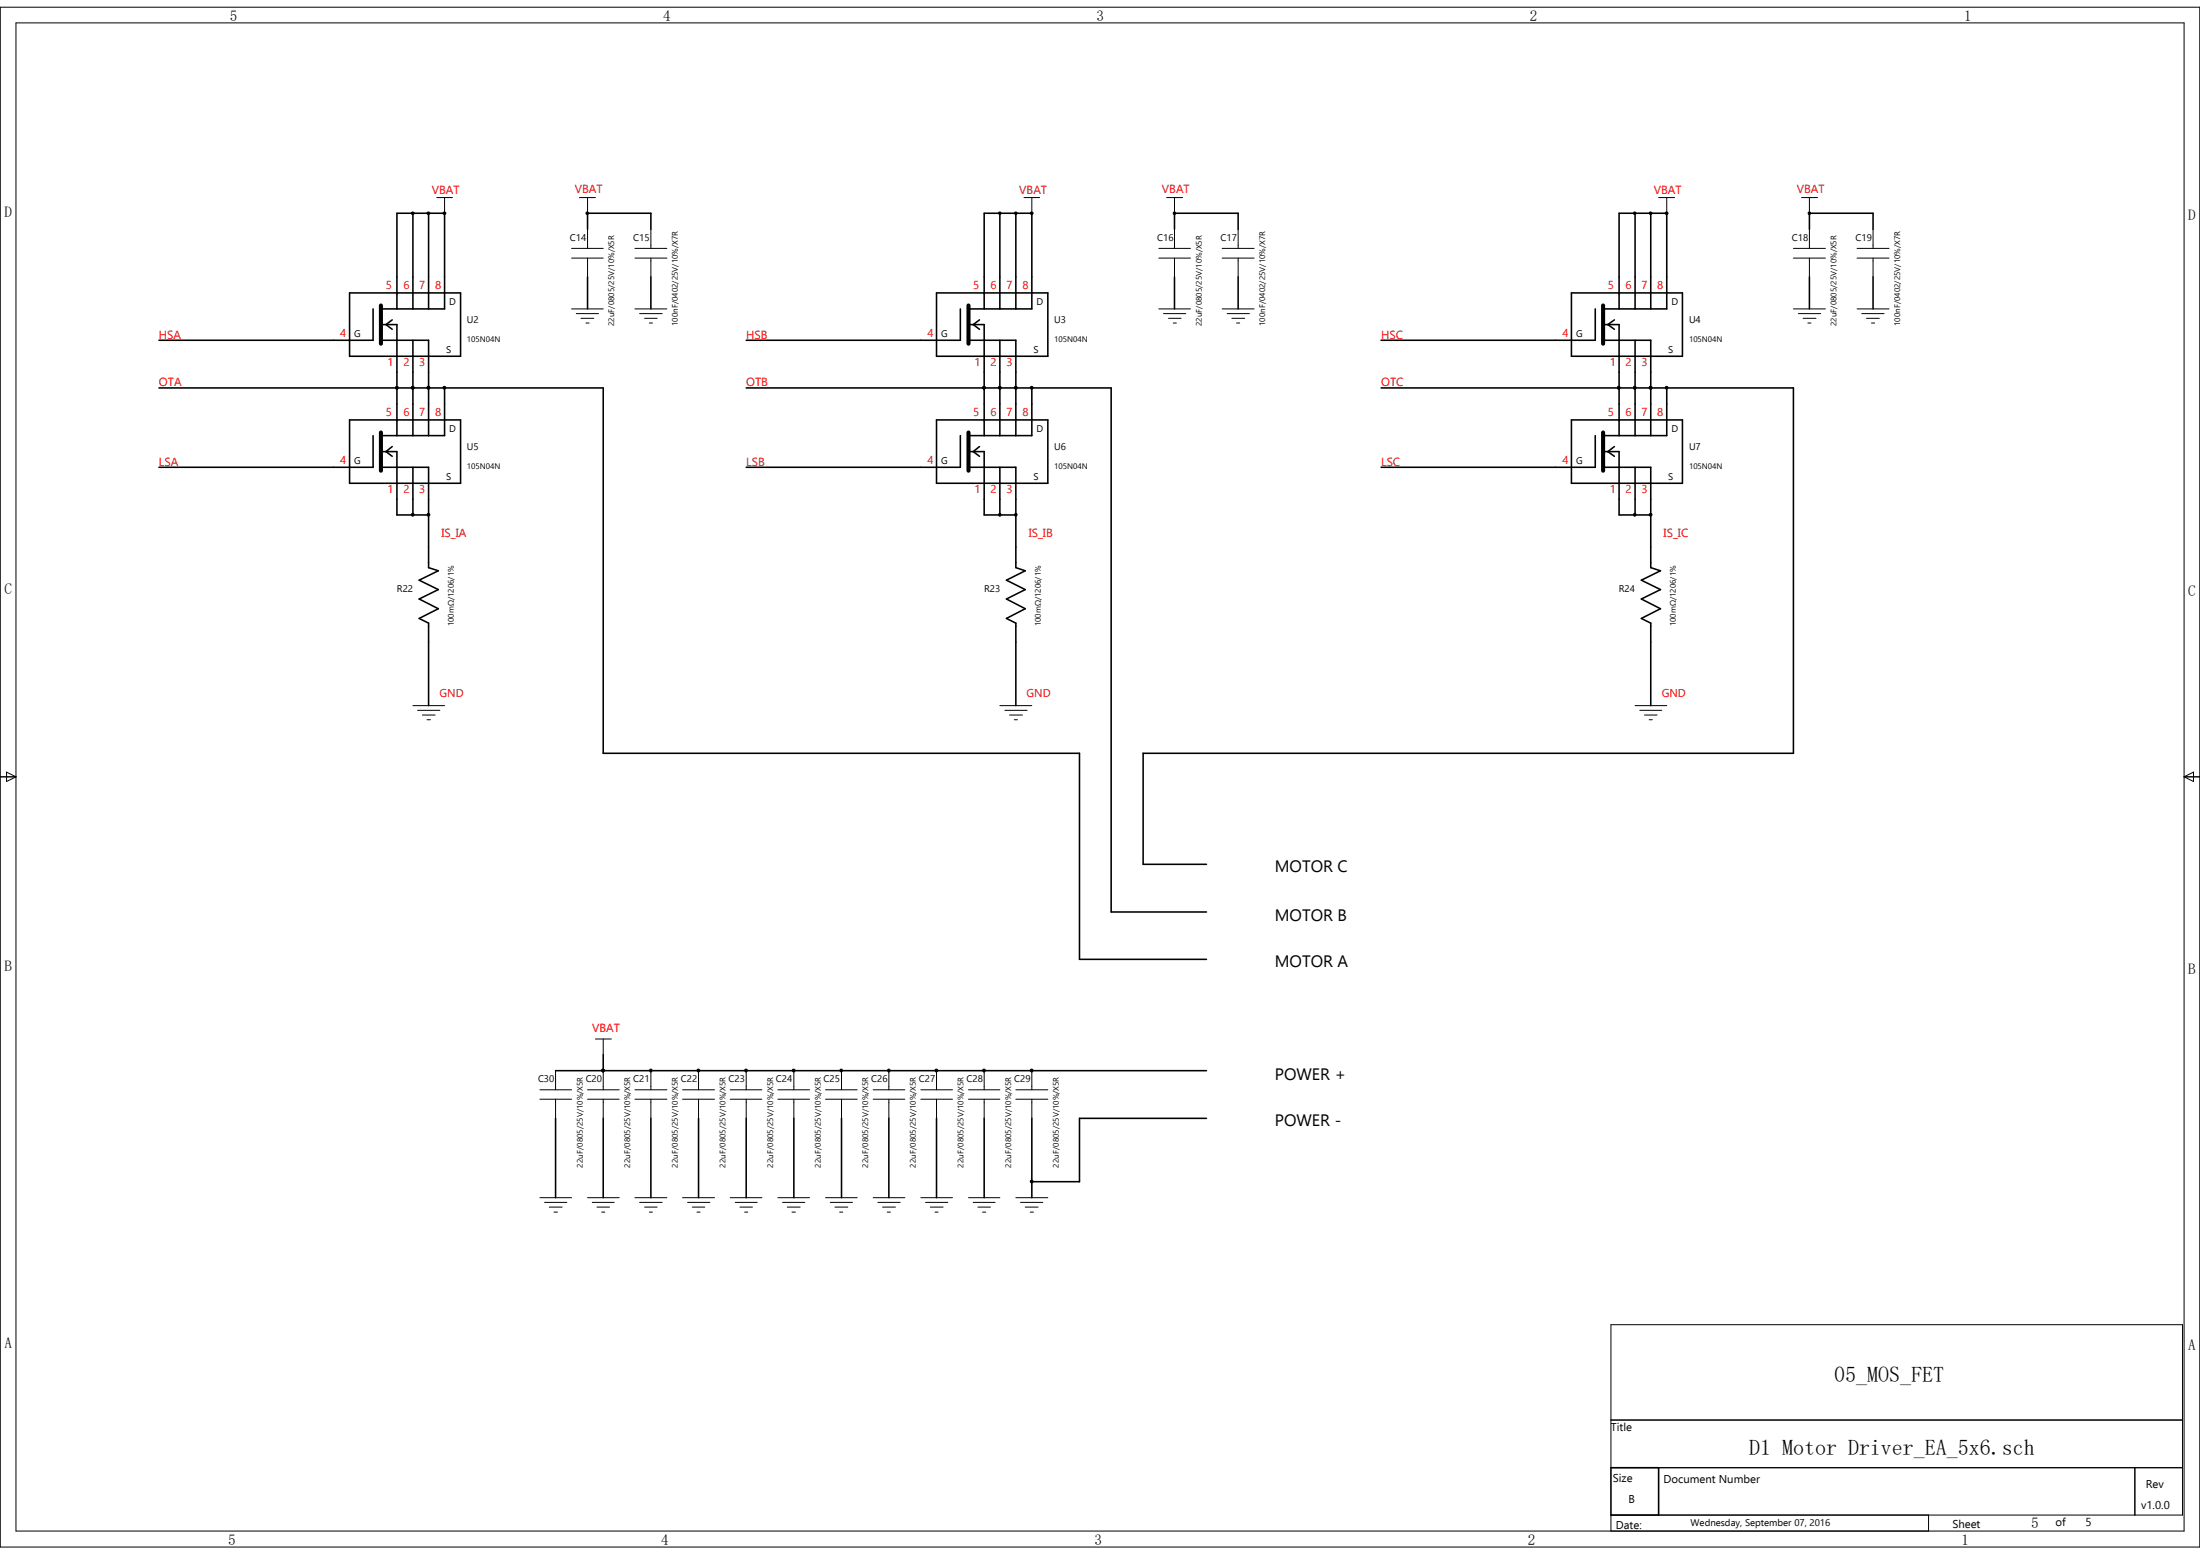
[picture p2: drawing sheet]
<svg xmlns="http://www.w3.org/2000/svg" width="297mm" height="210mm" viewBox="0 0 297 210" stroke-linecap="round" stroke-linejoin="round" font-family="sans-serif">
<g fill="none" stroke="#000" stroke-width=".21">
<path d="M47.2 39.5h15v8.6h-15zM53.6 39.5h.1M55.7 28.8v12.9M57.9 28.8v12.9M60 28.8h.1M60 28.8h-6.4v12.9M60 28.8v12.9h-8.6M79.3 28.8h.1M79.3 28.8v2.1M79.3 37.4v4.3M79.3 28.8h8.6v2.1M87.9 37.4v4.3"/>
<path d="M126.4 39.5h15.1v8.6h-15.1zM132.9 39.5h.1M135 28.8v12.9M137.2 28.8v12.9M139.3 28.8h.1M139.3 28.8v12.9h-8.5M139.3 28.8h-6.4v12.9M158.6 28.8h.1M158.6 28.8h8.6v2.1M158.6 28.8v2.1M158.6 37.4v4.3M167.2 37.4v4.3"/>
<path d="M212.2 39.5h15v8.6h-15zM218.6 39.5h.1M220.8 28.8v12.9M222.9 28.8v12.9M225 28.8h.1M225 28.8v12.9h-8.6M225 28.8h-6.4v12.9M244.3 28.8h.1M244.3 28.8h8.6v2.1M244.3 28.8v2.1M244.3 37.4v4.3M252.9 37.4v4.3"/>
<path d="M21.5 52.4h59.9v49.3h64.4v27.8h17.1M47.2 56.7h15v8.5h-15zM50.4 41.7v4.2h-28.9M50.4 58.8v4.3h-28.9M51.4 43.8h2.2v15M51.4 45.9h6.5v12.9M53 43.2l-.9 .6 .9 .6M53.6 56.7h.1M53.6 52.4h.1M55.7 52.4h.1M55.7 45.9v12.9M57.9 52.4h.1"/>
<path d="M60 52.4v6.4h-8.6M100.7 52.4h49.3v70.7h12.9M126.4 56.7h15.1v8.5h-15.1zM129.7 41.7v4.2h-29M129.7 58.8v4.3h-29M130.8 45.9h6.4v12.9M130.8 43.8h2.1v15M132.2 43.2l-.8 .6 .8 .6M132.9 56.7h.1M132.9 52.4h.1M135 52.4h.1M135 45.9v12.9"/>
<path d="M137.2 52.4h.1M139.3 52.4v6.4h-8.5M186.5 52.4h55.6v49.3h-87.8v15h8.6M212.2 56.7h15v8.5h-15zM215.4 41.7v4.2h-28.9M215.4 58.8v4.3h-28.9M216.4 45.9h6.5v12.9M216.4 43.8h2.2v15M218 43.2l-.9 .6 .9 .6M218.6 56.7h.1M218.6 52.4h.1M220.8 52.4h.1"/>
<path d="M220.8 45.9v12.9M222.9 52.4h.1M225 52.4v6.4h-8.6M51.4 61h2.2v8.5h4.3M51.4 63.1h6.5v13.5l1.3 .4-2.6 1.3 2.6 1.3-2.6 1.3 2.6 1.3-2.6 1.3 1.3 .6v11.1M53 60.3l-.9 .7 .9 .6M55.7 63.1v6.4M130.8 63.1h6.4v13.5l1.2 .4-2.5 1.3 2.5 1.3-2.5 1.3 2.5 1.3-2.5 1.3 1.3 .6v11.1M130.8 61h2.1v8.5h4.3M132.2 60.3l-.8 .7 .8 .6M135 63.1v6.4M216.4 63.1h6.5v13.5l1.3 .4-2.6 1.3 2.6 1.3-2.6 1.3 2.6 1.3-2.6 1.3 1.3 .6v11.1"/>
<path d="M216.4 61h2.2v8.5h4.3M218 60.3l-.9 .7 .9 .6M220.8 63.1v6.4M75 144.5h87.9M75 151v10.7M81.4 144.5h.1M81.4 142.4v2.1M81.4 151v10.7M87.9 144.5h.1M87.9 151v10.7M94.3 144.5h.1M94.3 151v10.7"/>
<path d="M100.7 144.5h.1M100.7 151v10.7M107.2 144.5h.1M107.2 151v10.7M113.6 144.5h.1M113.6 151v10.7M120 144.5h.1M120 151v10.7M126.4 144.5h.1M126.4 151v10.7M132.9 144.5h.1M132.9 151v10.7"/>
<path d="M139.3 144.5h.1M139.3 151v10.7M162.9 151h-17.1v8.5h-6.5M217.5 198.1h6.4v6.4h-6.4z"/>
</g>
<g fill="none" stroke="#000" stroke-width=".14">
<path d="M0 1h297v207.8h-297zM2.2 3.1h292.7v203.6h-292.7zM55.6 28.7h.3v.2h-.3zM57.7 28.7h.3v.2h-.3zM59 26.7h2.1M59.9 28.7h.2v.2h-.2zM60 26.7v2.1M77.2 34.8h4.2M77.2 33.5h4.2M78.2 26.7h2.2M79.2 28.7h.2v.2h-.2zM79.3 26.7v2.1"/>
<path d="M79.3 30.9v2.6M79.3 34.8v2.6M85.7 34.8h4.3M85.7 33.5h4.3M87.9 30.9v2.6M87.9 34.8v2.6M134.9 28.7h.2v.2h-.2zM137 28.7h.3v.2h-.3zM138.3 26.7h2.1M139.2 28.7h.2v.2h-.2zM139.3 26.7v2.1M156.5 34.8h4.2"/>
<path d="M156.5 33.5h4.2M157.5 26.7h2.2M158.4 28.7h.3v.2h-.3zM158.6 26.7v2.1M158.6 30.9v2.6M158.6 34.8v2.6M165 34.8h4.3M165 33.5h4.3M167.2 30.9v2.6M167.2 34.8v2.6M220.6 28.7h.2v.2h-.2zM222.7 28.7h.3v.2h-.3z"/>
<path d="M223.9 26.7h2.2M224.9 28.7h.3v.2h-.3zM225 26.7v2.1M242.1 34.8h4.4M242.1 33.5h4.4M243.2 26.7h2.2M244.2 28.7h.2v.2h-.2zM244.3 26.7v2.1M244.3 30.9v2.6M244.3 34.8v2.6M250.7 34.8h4.4M250.7 33.5h4.4"/>
<path d="M252.9 30.9v2.6M252.9 34.8v2.6M53.5 52.2h.2v.3h-.1h-.1zM55.6 52.2h.3v.3h-.2h-.1zM57.7 52.2h.3v.3h-.2h-.1zM59.9 52.2h.2v.3h-.1h-.1zM77.2 41.7h4.2M77.8 42.3h3M78.4 43h1.8M79.1 43.6h.4M85.7 41.7h4.3M86.4 42.3h3"/>
<path d="M87 43h1.7M87.7 43.6h.4M132.7 52.2h.3v.3h-.2h-.1zM134.9 52.2h.2v.3h-.1h-.1zM137 52.2h.3v.3h-.1h-.2zM139.2 52.2h.2v.3h-.1h-.1zM156.5 41.7h4.2M157.1 42.3h3M157.8 43h1.7M158.4 43.6h.4M165 41.7h4.3M165.7 42.3h3"/>
<path d="M166.3 43h1.8M167 43.6h.4M218.4 52.2h.3v.3h-.1h-.2zM220.6 52.2h.2v.3h-.1h-.1zM222.7 52.2h.3v.3h-.2h-.1zM224.9 52.2h.3v.3h-.2h-.1zM242.1 41.7h4.4M242.8 42.3h3M243.5 43h1.7M244.1 43.6h.4M250.7 41.7h4.4M251.4 42.3h3"/>
<path d="M252 43h1.7M252.7 43.6h.4M55.6 69.4h.3v.2l-.2 .1-.1-.1zM57.7 69.4h.3v.2l-.2 .1-.1-.1zM134.9 69.4h.2v.2l-.1 .1-.1-.1zM137 69.4h.3v.2l-.1 .1-.2-.1zM220.6 69.4h.2v.2l-.1 .1-.1-.1zM222.7 69.4h.3v.2l-.2 .1-.1-.1zM55.7 95.2h4.3M56.4 95.9h3M57 96.5h1.8M57.7 97.2h.4"/>
<path d="M135 95.2h4.3M135.7 95.9h3M136.3 96.5h1.7M136.9 97.2h.5M220.8 95.2h4.2M221.4 95.9h3M222 96.5h1.7M222.7 97.2h.4M0 104.9h2.2M.9 104.2l1.3 .7-1.3 .6zM294.9 104.9h2.1M294.9 104.9l1.3-.7v1.3z"/>
<path d="M72.9 148.4h4.3M72.9 147.1h4.3M75 144.5v2.6M75 148.4v2.6M79.3 148.4h4.3M79.3 147.1h4.3M80.4 140.3h2.1M81.3 144.4h.3v.2l-.2 .1-.1-.1zM81.4 140.3v2.1M81.4 144.5v2.6M81.4 148.4v2.6M85.7 148.4h4.3"/>
<path d="M85.7 147.1h4.3M87.7 144.4h.3v.2l-.1 .1-.2-.1zM87.9 144.5v2.6M87.9 148.4v2.6M92.2 148.4h4.3M92.2 147.1h4.3M94.2 144.4h.2v.2l-.1 .1-.1-.1zM94.3 144.5v2.6M94.3 148.4v2.6M98.6 148.4h4.3M98.6 147.1h4.3M100.6 144.4h.3v.2l-.2 .1-.1-.1z"/>
<path d="M100.7 144.5v2.6M100.7 148.4v2.6M105 148.4h4.3M105 147.1h4.3M107 144.4h.3v.2l-.2 .1-.1-.1zM107.2 144.5v2.6M107.2 148.4v2.6M111.5 148.4h4.2M111.5 147.1h4.2M113.4 144.4h.3v.2l-.1 .1-.2-.1zM113.6 144.5v2.6M113.6 148.4v2.6"/>
<path d="M117.9 148.4h4.3M117.9 147.1h4.3M119.9 144.4h.2v.2l-.1 .1-.1-.1zM120 144.5v2.6M120 148.4v2.6M124.3 148.4h4.3M124.3 147.1h4.3M126.3 144.4h.3v.2l-.2 .1-.1-.1zM126.4 144.5v2.6M126.4 148.4v2.6M130.8 148.4h4.2M130.8 147.1h4.2"/>
<path d="M132.7 144.4h.3v.2l-.2 .1-.1-.1zM132.9 144.5v2.6M132.9 148.4v2.6M137.2 148.4h4.3M137.2 147.1h4.3M139.2 144.4h.2v.2l-.1 .1-.1-.1zM139.2 159.4h.2v.2l-.1 .1-.1-.1zM139.3 144.5v2.6M139.3 148.4v2.6M72.9 161.7h4.3M73.5 162.3h3M74.2 162.9h1.7"/>
<path d="M74.8 163.6h.5M79.3 161.7h4.3M80 162.3h2.9M80.6 162.9h1.7M81.2 163.6h.5M85.7 161.7h4.3M86.4 162.3h3M87 162.9h1.7M87.7 163.6h.4M92.2 161.7h4.3M92.8 162.3h3M93.5 162.9h1.7"/>
<path d="M94.1 163.6h.4M98.6 161.7h4.3M99.3 162.3h2.9M99.9 162.9h1.7M100.5 163.6h.5M105 161.7h4.3M105.7 162.3h3M106.3 162.9h1.7M106.9 163.6h.5M111.5 161.7h4.2M112.1 162.3h3M112.7 162.9h1.8"/>
<path d="M113.4 163.6h.4M117.9 161.7h4.3M118.5 162.3h3M119.2 162.9h1.7M119.8 163.6h.4M124.3 161.7h4.3M125 162.3h3M125.6 162.9h1.7M126.2 163.6h.5M130.8 161.7h4.2M131.4 162.3h3M132 162.9h1.7"/>
<path d="M132.7 163.6h.4M137.2 161.7h4.3M137.8 162.3h3M138.4 162.9h1.8M139.1 163.6h.4M217.5 191.7h77.2M223.9 198.1v6.4M288.2 198.1v6.4M294.7 198.1h-77.2v-19.3h77.2v25.7h-77.2v2.2M260.4 204.5v2.2"/>
</g>
<path d="M51.4 41.2v5.2M51.4 58.4v5.1M130.8 41.2v5.2M130.8 58.4v5.1M216.4 41.2v5.2M216.4 58.4v5.1" fill="none" stroke="#000" stroke-width=".55"/>
<g fill="#000">
<path d="M55.6 28.7h.3v.2h-.3z" fill-rule="evenodd"/>
<path d="M57.7 28.7h.3v.2h-.3z" fill-rule="evenodd"/>
<path d="M59.9 28.7h.2v.2h-.2z" fill-rule="evenodd"/>
<path d="M79.2 28.7h.2v.2h-.2z" fill-rule="evenodd"/>
<path d="M134.9 28.7h.2v.2h-.2z" fill-rule="evenodd"/>
<path d="M137 28.7h.3v.2h-.3z" fill-rule="evenodd"/>
<path d="M139.2 28.7h.2v.2h-.2z" fill-rule="evenodd"/>
<path d="M158.4 28.7h.3v.2h-.3z" fill-rule="evenodd"/>
<path d="M220.6 28.7h.2v.2h-.2z" fill-rule="evenodd"/>
<path d="M222.7 28.7h.3v.2h-.3z" fill-rule="evenodd"/>
<path d="M224.9 28.7h.3v.2h-.3z" fill-rule="evenodd"/>
<path d="M244.2 28.7h.2v.2h-.2z" fill-rule="evenodd"/>
<path d="M53.5 52.2h.2v.3h-.1h-.1z" fill-rule="evenodd"/>
<path d="M53.5 52.2h.2v.3h-.1h-.1z" fill-rule="evenodd"/>
<path d="M55.6 52.2h.3v.3h-.2h-.1z" fill-rule="evenodd"/>
<path d="M55.6 52.2h.3v.3h-.2h-.1z" fill-rule="evenodd"/>
<path d="M57.7 52.2h.3v.3h-.2h-.1z" fill-rule="evenodd"/>
<path d="M57.7 52.2h.3v.3h-.2h-.1z" fill-rule="evenodd"/>
<path d="M59.9 52.2h.2v.3h-.1h-.1z" fill-rule="evenodd"/>
<path d="M132.7 52.2h.3v.3h-.2h-.1z" fill-rule="evenodd"/>
<path d="M132.7 52.2h.3v.3h-.2h-.1z" fill-rule="evenodd"/>
<path d="M134.9 52.2h.2v.3h-.1h-.1z" fill-rule="evenodd"/>
<path d="M134.9 52.2h.2v.3h-.1h-.1z" fill-rule="evenodd"/>
<path d="M137 52.2h.3v.3h-.1h-.2z" fill-rule="evenodd"/>
<path d="M137 52.2h.3v.3h-.1h-.2z" fill-rule="evenodd"/>
<path d="M139.2 52.2h.2v.3h-.1h-.1z" fill-rule="evenodd"/>
<path d="M218.4 52.2h.3v.3h-.1h-.2z" fill-rule="evenodd"/>
<path d="M218.4 52.2h.3v.3h-.1h-.2z" fill-rule="evenodd"/>
<path d="M220.6 52.2h.2v.3h-.1h-.1z" fill-rule="evenodd"/>
<path d="M220.6 52.2h.2v.3h-.1h-.1z" fill-rule="evenodd"/>
<path d="M222.7 52.2h.3v.3h-.2h-.1z" fill-rule="evenodd"/>
<path d="M222.7 52.2h.3v.3h-.2h-.1z" fill-rule="evenodd"/>
<path d="M224.9 52.2h.3v.3h-.2h-.1z" fill-rule="evenodd"/>
<path d="M55.6 69.4h.3v.2l-.2 .1-.1-.1z" fill-rule="evenodd"/>
<path d="M57.7 69.4h.3v.2l-.2 .1-.1-.1z" fill-rule="evenodd"/>
<path d="M134.9 69.4h.2v.2l-.1 .1-.1-.1z" fill-rule="evenodd"/>
<path d="M137 69.4h.3v.2l-.1 .1-.2-.1z" fill-rule="evenodd"/>
<path d="M220.6 69.4h.2v.2l-.1 .1-.1-.1z" fill-rule="evenodd"/>
<path d="M222.7 69.4h.3v.2l-.2 .1-.1-.1z" fill-rule="evenodd"/>
<path d="M81.3 144.4h.3v.2l-.2 .1-.1-.1z" fill-rule="evenodd"/>
<path d="M81.3 144.4h.3v.2l-.2 .1-.1-.1z" fill-rule="evenodd"/>
<path d="M87.7 144.4h.3v.2l-.1 .1-.2-.1z" fill-rule="evenodd"/>
<path d="M94.2 144.4h.2v.2l-.1 .1-.1-.1z" fill-rule="evenodd"/>
<path d="M100.6 144.4h.3v.2l-.2 .1-.1-.1z" fill-rule="evenodd"/>
<path d="M107 144.4h.3v.2l-.2 .1-.1-.1z" fill-rule="evenodd"/>
<path d="M113.4 144.4h.3v.2l-.1 .1-.2-.1z" fill-rule="evenodd"/>
<path d="M119.9 144.4h.2v.2l-.1 .1-.1-.1z" fill-rule="evenodd"/>
<path d="M126.3 144.4h.3v.2l-.2 .1-.1-.1z" fill-rule="evenodd"/>
<path d="M132.7 144.4h.3v.2l-.2 .1-.1-.1z" fill-rule="evenodd"/>
<path d="M139.2 144.4h.2v.2l-.1 .1-.1-.1z" fill-rule="evenodd"/>
<path d="M139.2 159.4h.2v.2l-.1 .1-.1-.1z" fill-rule="evenodd"/>
</g>
<g font-size="3">
<text x="247.6" y="186.5">05_MOS_FET</text>
<text x="236.2" y="196.4">D1 Motor Driver_EA_5x6.sch</text>
</g>
<g font-size="2.2">
<text x="172.1" y="117.7">MOTOR C</text>
<text x="172.1" y="124.4">MOTOR B</text>
<text x="172.1" y="130.6">MOTOR A</text>
<text x="172.1" y="145.8">POWER +</text>
<text x="172.1" y="152">POWER -</text>
</g>
<g font-size="2">
<text x="31" y="2.9">5</text>
<text x="89.5" y="2.9">4</text>
<text x="148" y="2.9">3</text>
<text x="206.5" y="2.9">2</text>
<text x="265.2" y="2.9">1</text>
<text x=".6" y="29.3">D</text>
<text x="295.4" y="29.6">D</text>
<text x=".6" y="80.2">C</text>
<text x="295.4" y="80.4">C</text>
<text x=".6" y="131">B</text>
<text x="295.4" y="131.4">B</text>
<text x=".6" y="182">A</text>
<text x="295.4" y="182.2">A</text>
<text x="30.8" y="208.6">5</text>
<text x="89.3" y="208.6">4</text>
<text x="147.8" y="208.6">3</text>
<text x="206.3" y="208.6">2</text>
<text x="264.8" y="208.6">1</text>
<text x="274.2" y="206.2">5</text>
</g>
<g font-size="1.6" fill="#f00">
<text x="58.3" y="26.2">VBAT</text>
<text x="77.6" y="26">VBAT</text>
<text x="137.6" y="26.2">VBAT</text>
<text x="156.9" y="26">VBAT</text>
<text x="223.3" y="26.2">VBAT</text>
<text x="242.6" y="26">VBAT</text>
<text x="21.5" y="45.8">HSA</text>
<text x="100.8" y="45.8">HSB</text>
<text x="186.5" y="45.8">HSC</text>
<text x="21.5" y="52.2">OTA</text>
<text x="100.8" y="52.2">OTB</text>
<text x="186.5" y="52.2">OTC</text>
<text x="21.5" y="62.9">LSA</text>
<text x="100.8" y="62.9">LSB</text>
<text x="186.5" y="62.9">LSC</text>
<text x="59.6" y="72.5">IS_IA</text>
<text x="138.9" y="72.5">IS_IB</text>
<text x="224.6" y="72.5">IS_IC</text>
<text x="80" y="139.4">VBAT</text>
</g>
<g font-size="1.5" fill="#f00">
<text x="52.1" y="39.1">5</text>
<text x="54.5" y="39.1">6</text>
<text x="56.6" y="39.1">7</text>
<text x="58.8" y="39.1">8</text>
<text x="131.4" y="39.1">5</text>
<text x="133.7" y="39.1">6</text>
<text x="135.9" y="39.1">7</text>
<text x="138" y="39.1">8</text>
<text x="217.1" y="39.1">5</text>
<text x="219.5" y="39.1">6</text>
<text x="221.6" y="39.1">7</text>
<text x="223.7" y="39.1">8</text>
<text x="45.9" y="45.5">4</text>
<text x="125.2" y="45.5">4</text>
<text x="210.9" y="45.5">4</text>
<text x="52.3" y="49.4">1</text>
<text x="54.5" y="49.4">2</text>
<text x="56.6" y="49.4">3</text>
<text x="131.6" y="49.4">1</text>
<text x="133.7" y="49.4">2</text>
<text x="135.9" y="49.4">3</text>
<text x="217.3" y="49.4">1</text>
<text x="219.5" y="49.4">2</text>
<text x="221.6" y="49.4">3</text>
<text x="52.1" y="56.2">5</text>
<text x="54.5" y="56.2">6</text>
<text x="56.6" y="56.2">7</text>
<text x="58.8" y="56.2">8</text>
<text x="131.4" y="56.2">5</text>
<text x="133.7" y="56.2">6</text>
<text x="135.9" y="56.2">7</text>
<text x="138" y="56.2">8</text>
<text x="217.1" y="56.2">5</text>
<text x="219.5" y="56.2">6</text>
<text x="221.6" y="56.2">7</text>
<text x="223.7" y="56.2">8</text>
<text x="45.9" y="62.7">4</text>
<text x="125.2" y="62.7">4</text>
<text x="210.9" y="62.7">4</text>
<text x="52.3" y="66.5">1</text>
<text x="54.5" y="66.5">2</text>
<text x="56.6" y="66.5">3</text>
<text x="131.6" y="66.5">1</text>
<text x="133.7" y="66.5">2</text>
<text x="135.9" y="66.5">3</text>
<text x="217.3" y="66.5">1</text>
<text x="219.5" y="66.5">2</text>
<text x="221.6" y="66.5">3</text>
<text x="59.3" y="94.1">GND</text>
<text x="138.6" y="94.1">GND</text>
<text x="224.4" y="94.1">GND</text>
</g>
<g font-size="1.5">
<text x="217.5" y="193.2">Title</text>
<text x="217.8" y="200">Size</text>
<text x="219.9" y="202.8">B</text>
<text x="224.6" y="200.2">Document Number</text>
<text x="289.1" y="203.7">v1.0.0</text>
<text x="289.7" y="200.9">Rev</text>
<text x="218.2" y="206.5">Date:</text>
<text x="263.6" y="206.2">Sheet</text>
<text x="277.5" y="206">of</text>
<text x="281.6" y="206">5</text>
</g>
<g font-size="1.3">
<text x="77" y="32.5">C14</text>
<text x="85.5" y="32.5">C15</text>
<text x="156.2" y="32.5">C16</text>
<text x="164.8" y="32.5">C17</text>
<text x="241.9" y="32.5">C18</text>
<text x="250.5" y="32.5">C19</text>
<text x="60.7" y="41.2">D</text>
<text x="140" y="41.2">D</text>
<text x="225.7" y="41.2">D</text>
<text x="47.8" y="45.5">G</text>
<text x="60.2" y="47.7">S</text>
<text x="63" y="43.6">U2</text>
<text x="127.1" y="45.5">G</text>
<text x="139.5" y="47.7">S</text>
<text x="142.3" y="43.6">U3</text>
<text x="212.8" y="45.5">G</text>
<text x="225.3" y="47.7">S</text>
<text x="228" y="43.6">U4</text>
<text x="60.7" y="58.4">D</text>
<text x="140" y="58.4">D</text>
<text x="225.7" y="58.4">D</text>
<text x="47.8" y="62.7">G</text>
<text x="60.2" y="64.8">S</text>
<text x="63" y="60.7">U5</text>
<text x="127.1" y="62.7">G</text>
<text x="139.5" y="64.8">S</text>
<text x="142.3" y="60.7">U6</text>
<text x="212.8" y="62.7">G</text>
<text x="225.3" y="64.8">S</text>
<text x="228" y="60.7">U7</text>
<text x="53.6" y="80">R22</text>
<text x="132.9" y="80">R23</text>
<text x="218.6" y="80">R24</text>
<text x="72.6" y="146.1">C30</text>
<text x="79.1" y="146.1">C20</text>
<text x="85.5" y="146.1">C21</text>
<text x="91.9" y="146.1">C22</text>
<text x="98.4" y="146.1">C23</text>
<text x="104.8" y="146.1">C24</text>
<text x="111.2" y="146.1">C25</text>
<text x="117.6" y="146.1">C26</text>
<text x="124.1" y="146.1">C27</text>
<text x="130.5" y="146.1">C28</text>
<text x="136.9" y="146.1">C29</text>
<text x="228.3" y="206">Wednesday, September 07, 2016</text>
</g>
<g font-size="1.1">
<text x="63" y="46.2">105N04N</text>
<text x="82.9" y="44" transform="rotate(-90 82.9 44)">22uF/0805/25V/10%/X5R</text>
<text x="91.5" y="44" transform="rotate(-90 91.5 44)">100nF/0402/25V/10%/X7R</text>
<text x="142.3" y="46.2">105N04N</text>
<text x="162.3" y="44" transform="rotate(-90 162.3 44)">22uF/0805/25V/10%/X5R</text>
<text x="170.8" y="44" transform="rotate(-90 170.8 44)">100nF/0402/25V/10%/X7R</text>
<text x="228" y="46.2">105N04N</text>
<text x="247.9" y="44" transform="rotate(-90 247.9 44)">22uF/0805/25V/10%/X5R</text>
<text x="256.5" y="44" transform="rotate(-90 256.5 44)">100nF/0402/25V/10%/X7R</text>
<text x="63" y="63.3">105N04N</text>
<text x="142.3" y="63.3">105N04N</text>
<text x="228" y="63.3">105N04N</text>
<text x="61.3" y="84.5" transform="rotate(-90 61.3 84.5)">1001Ω/1206/1%</text>
<text x="140.5" y="84.5" transform="rotate(-90 140.5 84.5)">1001Ω/1206/1%</text>
<text x="226.3" y="84.5" transform="rotate(-90 226.3 84.5)">1001Ω/1206/1%</text>
<text x="78.7" y="157.6" transform="rotate(-90 78.7 157.6)">22uF/0805/25V/10%/X5R</text>
<text x="85.1" y="157.6" transform="rotate(-90 85.1 157.6)">22uF/0805/25V/10%/X5R</text>
<text x="91.5" y="157.6" transform="rotate(-90 91.5 157.6)">22uF/0805/25V/10%/X5R</text>
<text x="98" y="157.6" transform="rotate(-90 98 157.6)">22uF/0805/25V/10%/X5R</text>
<text x="104.4" y="157.6" transform="rotate(-90 104.4 157.6)">22uF/0805/25V/10%/X5R</text>
<text x="110.8" y="157.6" transform="rotate(-90 110.8 157.6)">22uF/0805/25V/10%/X5R</text>
<text x="117.2" y="157.6" transform="rotate(-90 117.2 157.6)">22uF/0805/25V/10%/X5R</text>
<text x="123.7" y="157.6" transform="rotate(-90 123.7 157.6)">22uF/0805/25V/10%/X5R</text>
<text x="130.1" y="157.6" transform="rotate(-90 130.1 157.6)">22uF/0805/25V/10%/X5R</text>
<text x="136.5" y="157.6" transform="rotate(-90 136.5 157.6)">22uF/0805/25V/10%/X5R</text>
<text x="143" y="157.6" transform="rotate(-90 143 157.6)">22uF/0805/25V/10%/X5R</text>
</g>
</svg>
